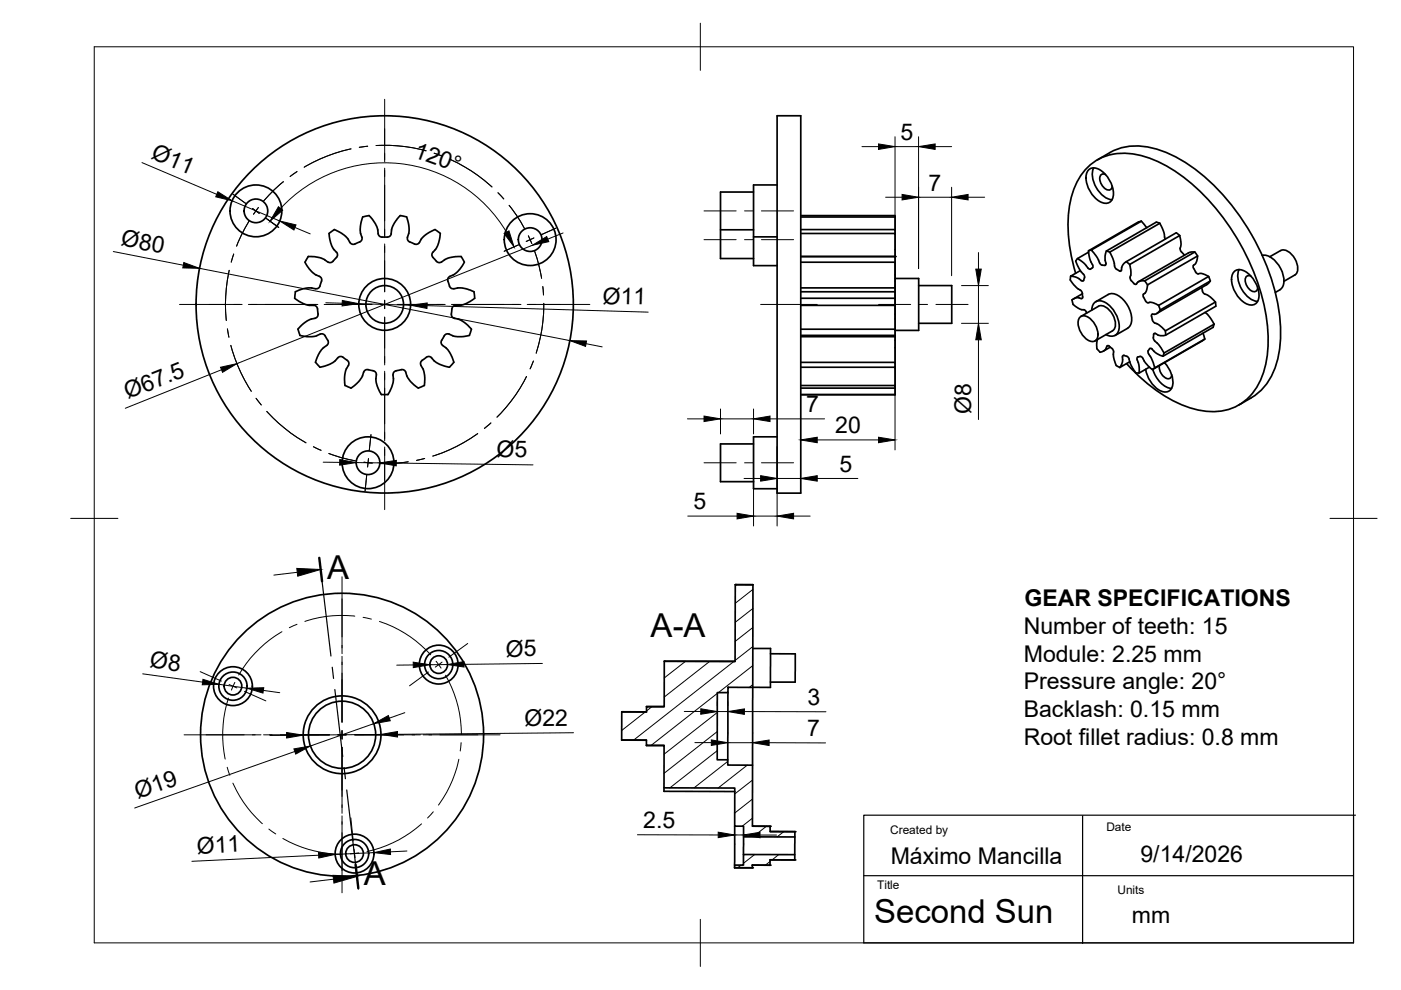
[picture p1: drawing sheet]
<svg xmlns="http://www.w3.org/2000/svg" width="297mm" height="210mm" viewBox="0 0 297 210" stroke-linecap="round" stroke-linejoin="round" font-family="sans-serif">
<!-- layer: Visible -->
<g fill="none" stroke="#000" stroke-width=".36">
<path d="M164.8 39.2h-5v17.1h5M164.8 24.5h5v80.1h-5zM230.9 35.9a2.61 2.61 0 0 1 3.4 1 5.4 5.4 0 0 1 1.5 5.4 1.71 1.71 0 0 1-2.6 .4 6.2 6.2 0 0 1-2.9-5.8zM231.9 35.6a5.6 5.6 0 0 0 2.4 6.2l1.5 .5M234.4 37a.9 .9 0 0 0-1.1 .2 .9 .9 0 0 0-.1 1.1l.4 .8a1.59 1.59 0 0 0 1.9 1.1l.3-.7M235.3 32.4l-2.7 1.5M235.3 32.4a13.3 13.3 0 0 1 11.8-.1 38.3 38.3 0 0 1 16.9 15.3 42.8 42.8 0 0 1 7.5 24.8 14.9 14.9 0 0 1-5 11.1l-3.8 2.4M68.2 59.6l-.3 .8a.87 .87 0 0 1-1 .8M70.9 48.7l2.1 1.2 .6 .6 .6 .9a1.03 1.03 0 0 0 1.6 .1l.5-.2M70.9 48.7l-.3 .2a1.34 1.34 0 0 0-.6 2l.5 1.6 .9 1a1.02 1.02 0 0 1-.4 1.5l-.2 .2a.93 .93 0 0 1-1.3 .4l-.8-.6-1.4-.5-1.9-.1-.2 .3a1.22 1.22 0 0 0 .1 1.9l1.1 1.3 1.3 .7a.79 .79 0 0 1 .5 1M78.3 45.7l1.4 1.9 .3 .8 .2 1.1a1.03 1.03 0 0 0 1.4 .8h.2a.9 .9 0 0 0 1.1-.8l.2-1.2 1-1.7a1.22 1.22 0 0 1 1.8-.7l.3 .1M78.3 45.7l-.4 .1a1.22 1.22 0 0 0-1.3 1.3l-.2 1.8 .3 1.4a.79 .79 0 0 1-.4 1"/>
<path d="M86.2 46l.5 2.5v.8l-.3 1a.79 .79 0 0 0 .5 1M86.9 51.3l.7 .3a.89 .89 0 0 0 1.3-.2l1-1.3 1.3-.9a1.22 1.22 0 0 1 1.9 .1l.3 .2-.4 2-.4 1-.8 1M91.8 53.5a1.02 1.02 0 0 0 .4 1.5l.2 .2a.87 .87 0 0 0 1.2 .3l1.6-.9 2.6-.2 .7 1.2M95 59.6l.2 .8a.87 .87 0 0 0 1 .8l.9-.2 1.6 .2 1.8 .7v.3a1.23 1.23 0 0 1-.8 1.7l-1.8 .8h-1.3a1.03 1.03 0 0 0-.8 1.3l-.1 .6M95.4 58.6a.79 .79 0 0 0-.4 1M98.4 55.6l-.8 1.4-.7 .7-.7 .5-.8 .4M152.8 48.7h7M159.8 40.7h-7v14.1h7M159.8 50.2h5M169.8 55.6h20v5.4M169.8 49.5h20v4.9h-20h20v1.2M169.8 48.7h20v.8"/>
<path d="M169.8 46h20v2.7M169.8 45.7h20v.3M189.8 59h5v11.1h-5M227 58.6a1.52 1.52 0 0 0 .5 1.6l.9 .9 .6 .4M228.1 58a30.2 30.2 0 0 1-.7-17 11.2 11.2 0 0 1 14.3-8.1 31 31 0 0 1 14.9 9.9 48.4 48.4 0 0 1 12.1 26.5 20.3 20.3 0 0 1-2.8 13.7 10.8 10.8 0 0 1-11.2 4.1 27.5 27.5 0 0 1-14.3-8.4l-1.5-1.6M228.4 54.8a1.02 1.02 0 0 0 .1 1.5l.8 1.4a1.15 1.15 0 0 1 .4 1.7M229 57.4l-2 1.2 1.3 .2 1.2 .8 .3-.2M230.8 53.5l-2.4 1.3 1.4 .9 .8 1.1M231.4 53l-.6 .2M234.5 55.8v.2l-.3 .3M234.6 53.2l.7 .3M238.8 55.5l.7 .6"/>
<path d="M242 46.9l-.6 .2-10.6 6.1 .2 1.5 .6 1.4a.59 .59 0 0 1-.2 .8 .59 .59 0 0 1-.8-.1M242.7 59.5l.6 .9M243.1 48.3l-1.1-1.4-10.6 6.1 .9 1.2 .6 .9a1.12 1.12 0 0 0 1.3 1.2M245.2 47.1l-10.6 6.1-.3 1.1 .2 1.5M245.2 47.1l.7 .2M246.9 50.3l.2 .4M250.1 49.9l.3 1.4-.1 1a.89 .89 0 0 0 .2 1.1M250.1 49.9l-10.6 6.2 .3 1.5-.2 1.2M250.1 49.9l-.7-.5-10.7 6.1-.8 1-.2 .9a1.43 1.43 0 0 1-1.5-1.7l-.9-2.2 10.6-6.2 .8 1.9 .2 1.1M250.5 53.4l.6 .7M253.1 56.9l-.1-.5 .5-.5 .4-1.6-10.6 6.1-.3 1.4-.6 .6M253.1 56.9l.4 .7"/>
<path d="M253.3 53.4l-1.3 .2-10.7 6.1M253.3 53.4l-10.6 6.2-1.2 .1-.6 .5a1.31 1.31 0 0 1-1.2-.9l-.1-.5M253.3 53.4l.6 .9M253.5 57.6l.6 .5M254 58.1l.8-.1 1.4 .6-10.6 6.2-.8-.5-.9-.2a.76 .76 0 0 1-1.2-.6l-.1-.2a.74 .74 0 0 1-.1-.9M256.3 58.6l.3 1M261.8 57.5a2.61 2.61 0 0 1 3.4 1 5.4 5.4 0 0 1 1.4 5.4 1.71 1.71 0 0 1-2.6 .4 6.2 6.2 0 0 1-2.8-5.8zM262.7 57.1a5.6 5.6 0 0 0 2.4 6.3l1.5 .5M265.2 58.6a.9 .9 0 0 0-1.1 .1 .9 .9 0 0 0 0 1.1l.3 .9a1.59 1.59 0 0 0 2 1l.3-.7M267.6 54.1a4.2 4.2 0 0 1 3.9 2.8 4.1 4.1 0 0 1 .3 4.2l-1.4 .9M269.2 54.4l2.3-1.3a2.29 2.29 0 0 1 2.7 1.2 3.6 3.6 0 0 1 .6 3.7l-2.6 1.6M62.5 63.2l2.2 1.4 .8 .1h1a1.03 1.03 0 0 1 .9 1.3v.3a.89 .89 0 0 1-.6 1.2l-1.2 .3-1.6 1.1a1.2 1.2 0 0 0-.5 1.9 .9 .9 0 0 0 1 .5h2l1.4-.5"/>
<path d="M62.6 61.9l-.1 1.3M66.9 61.2l-.9-.2-.9 .1-2.5 .8M67.8 77.9l2.2-.7 1-.6 .6-.8a1.02 1.02 0 0 1 1.6 .3l.2 .2a.88 .88 0 0 1 .5 1.2l-.6 1.2-.3 1.9a1.21 1.21 0 0 0 1.1 1.5l.3 .2 1.6-1.3 .8-1.1 .3-1M67.9 70.8a1.01 1.01 0 0 1 1.3 .9l.1 .2a.87 .87 0 0 1 0 1.3l-1.1 1-.9 1.5a1.21 1.21 0 0 0 .3 1.9l.2 .2M77.1 78.9a1.01 1.01 0 0 1 1.5-.4l.3 .1a.89 .89 0 0 1 .9 .9v1.8l1.1 2.4M95.2 70.8a1.01 1.01 0 0 0-1.3 .9l-.1 .2a.87 .87 0 0 0 0 1.3l.8 .5 .7 .9 .9 2.2M95.7 66.6a.79 .79 0 0 0 .6 .9l1.2 .3 1.6 1.1a1.22 1.22 0 0 1 .5 1.9 .95 .95 0 0 1-1 .5h-2l-1.4-.5M96.2 76.8l-.2 .3a1.21 1.21 0 0 1-1.9 .5l-1.6-.7-1-1.1a1.02 1.02 0 0 0-1.5 .3l-.3 .2a.92 .92 0 0 0-.5 1.2l.7 1.2 .2 1.9a1.21 1.21 0 0 1-1.1 1.6l-.3 .1-1.6-1.3-.8-1.1-.3-1a1.01 1.01 0 0 0-1.5-.4l-.2 .1a.89 .89 0 0 0-1 .9l.1 1.4-.6 1.7a1.19 1.19 0 0 1-1.6 1.1h-.3M169.8 76.8h20v1.1h-20M169.8 71.1h20v.3M169.8 69.8h20v1.3M169.8 63.2h20v1.5"/>
<path d="M169.8 61.9h20v1.3M169.8 64.7h20M169.8 71.4h20M169.8 61h20M189.8 71.4v5.4M189.8 64.7v5.1M189.8 77.9v3.8M189.8 61v.9M194.8 60.6h7v8h-7M228.9 67.4a1.47 1.47 0 0 1 2.3 .2 4 4 0 0 1 1.3 4.4 1.47 1.47 0 0 1-2.3-.2 4 4 0 0 1-1.3-4.4zM229.1 61.5a1.83 1.83 0 0 1 .3 1.8h-.2M229.2 63.3l-.6-.2-.8 .2a.57 .57 0 0 0-.4 .9l.1 .3 .5 .4 1.4 .8a.75 .75 0 0 1 .9 .5"/>
<path d="M229.5 62.3l-1.9 1.1M230.3 66.2l.1 .2M231.5 65.7a1.77 1.77 0 0 1 .9-1.8 1.77 1.77 0 0 1 2 .3 6.2 6.2 0 0 1 2.8 5.7 1.69 1.69 0 0 1-2.7 1M232.3 64l2.7-1.6a2.79 2.79 0 0 1 3.1 1.1 5.5 5.5 0 0 1 1.6 5.3l-.6 .8M232.7 72l-.2 1.1a1.37 1.37 0 0 0 .8 1.6l.9-.5 .5-.8M232.9 65l-3.7 2.1M232.9 64.9a2.29 2.29 0 0 1 2.6 1.2 3.6 3.6 0 0 1 .7 3.8l-4 2.4M234.7 73.4l.1-.1a1.63 1.63 0 0 1 1.3 2.1l.2 1.2a1.67 1.67 0 0 0 1.1 1.3M235.4 73.6l-1.4 .8M238.3 75.4l.4 .1a.82 .82 0 0 1 .7 .7M238.3 75.4l-.3 .1v1.3l-.6 1.1 2.1-1.2M239.1 69.6l-2.6 1.5"/>
<path d="M239.4 76.2l.1 .5M239.5 76.7l.6 1.2 .7 1.2M240.8 79.1h.7M244.4 66.6l-.3 .2v.3M244.4 78.3a5.9 5.9 0 0 0 3.5 4l.5 .1M244.6 70.9v.9l.3 .5M244.8 78l-.5 .4M245.2 66.5l10.7-6.2 .7-.7-10.6 6.1-.7 .8-.5 .1h-.4M245.6 64.7l.4 1M245.8 77.5a2.62 2.62 0 0 0 1.8 2.8 .76 .76 0 0 0 .8-.8M246.8 74.8l-.2 .7M246.8 76.9l.2 .1"/>
<path d="M246.9 76.9a5.6 5.6 0 0 1 1.6 5.3 1.75 1.75 0 0 1-2.8 .5 6.5 6.5 0 0 1-2.8-4.4M247.1 70.1l.1 .9M254.8 61a1.35 1.35 0 0 0 1.1 1.5l1.8 1.5M255.1 70.6l.3 1.3M255.4 71.9l-10.6 6.1-.3-1.1-.6-1.3a1.13 1.13 0 0 1-.5-1.2l.3-.5M255.4 71.9l-11.1 6.5-1.2-1.2-.8-1.2a.69 .69 0 0 0-.6-.4 .69 .69 0 0 0-.6 .4l.4 1.9v1.2l2.2-1.3M255.5 66.2l.9 .9 1 1.6M257.2 69.4l-10.6 6.1-1.5-.6-1-1h-.4M257.4 68.7l-10.6 6.2-1.1-1.8-.8-.8M257.4 68.7l-.2 .7M257.7 64l-10.6 6.2-1.8-1.5a1.4 1.4 0 0 1-1.2-1.6M257.7 64l.1 .9-10.6 6.1-1.1 .2-1.3-.5-.2 .2"/>
<path d="M159.8 94.1h-7v8h7M164.8 92.6h-5v11h5M169.8 83.7h20h-20M169.8 82.3h20v1.4M169.8 81.7h20v.6M155.9 124h3.7v21.7h-5.3v1.1h-2.2v14.3h2.2v1.1h5.3l-.1 13h3.8v1.1h5.2v1.2l-10.9-.1v-2.2h-1.8v-8.1l-15-.1v-9h-3.7v-1.1h-5.3v-5.9h5.3v-1.2h3.7v-9.6h15.1zM155.9 124h3.7M159.6 137.5h3.8v3.5l-.1 4.7h-3.7M159.6 124h.1M163.4 138.6h5.2v3.5v2.5h-5.3M131.8 156.9h5.3M137.1 158v.1"/>
<path d="M137.1 158.1h3.7M137.1 150.9l-5.3 .1M140.8 149.8h-3.7M140.8 140.2h15.1M154.3 146.8v14.3M159.6 145.7v16.5M140.8 167v.8h15M155.8 175.2l-.1 8.2M157.6 177.4v3.8M159.5 175.2h3.8M163.3 176.3h5.2M168.5 177.5v3.7"/>
<path d="M155.7 184h.1M155.7 184h3.8M157.6 181.2h10.9v1.1h-5.2v1.1h-3.8v.6h-3.8v-.6h1.9zM159.5 183.4h3.8M163.3 182.3h5.2"/>
<circle cx="54.3" cy="44.7" r="2.51"/>
<circle cx="54.3" cy="44.7" r="5.5"/>
<circle cx="112.4" cy="50.8" r="2.51"/>
<circle cx="112.4" cy="50.8" r="5.5"/>
<circle cx="81.6" cy="64.5" r="5.5"/>
<circle cx="81.6" cy="64.5" r="4"/>
<circle cx="81.6" cy="64.5" r="40"/>
<circle cx="78" cy="98.1" r="2.51"/>
<circle cx="78" cy="98.1" r="5.5"/>
<circle cx="49.4" cy="145.5" r="4.1"/>
<circle cx="49.4" cy="145.5" r="3"/>
<circle cx="49.4" cy="145.5" r="1.87"/>
<circle cx="72.5" cy="155.8" r="30"/>
<circle cx="72.5" cy="155.8" r="7.1"/>
<circle cx="72.5" cy="155.8" r="8.2"/>
<circle cx="93" cy="140.9" r="4.1"/>
<circle cx="93" cy="140.9" r="3"/>
<circle cx="93" cy="140.9" r="1.87"/>
<circle cx="75.2" cy="181" r="4.1"/>
<circle cx="75.2" cy="181" r="3"/>
<circle cx="75.2" cy="181" r="1.87"/>
</g>
<g fill="#000">
<circle cx="189.8" cy="54.4" r=".18"/>
<circle cx="155.9" cy="124" r=".18"/>
<circle cx="140.8" cy="140.2" r=".18"/>
<circle cx="163.3" cy="175.2" r=".18"/>
<circle cx="168.5" cy="176.3" r=".18"/>
<circle cx="159.5" cy="184" r=".18"/>
<circle cx="163.3" cy="183.4" r=".18"/>
<circle cx="168.5" cy="182.3" r=".18"/>
</g>
<!-- layer: BORDER -->
<path d="M20 9.9h267v190h-267zM148.5 4.9v10M15 109.9h10M282 109.9h10M148.5 194.9v10" fill="none" stroke="#000" stroke-width=".21"/>
<!-- layer: FD_Dimensions -->
<g fill="none" stroke="#000" stroke-width=".21">
<path d="M30.1 34.5l15.9 6.7M182.8 31.1h3.5M189.8 29v66.4M189.8 31.1h5M194.8 29v28M198.3 31.1h3.5M201.8 39.7v18.8M24 53.3l14.9 2.9M42.3 56.9l78.5 15.3M49.2 42.6l10.1 4.3M56.7 46.5l2.2 1.6M59.5 44.2a30 30 0 0 1 47.9 5"/>
<path d="M62.5 48.2l3.3 1.4M112.9 52l-62.7 25.1M119.4 49.4l-3.3 1.3M187.8 41.8h3.5M194.8 41.8h7M205.3 41.8h3.5M207.5 53.5v3.6M47 78.4l-20.4 8.2M69.1 64.2l3.5 .1M76.1 64.4l11 .3M90.6 64.8l46.8 1.4M124.2 72.9l3.5 .6"/>
<path d="M203.9 68.6h5.6M203.9 60.6h5.6M207.5 60.6v8M207.5 72v17M68.5 98h3.5M75.5 98.1h5M84 98.2l29 .4M145.8 88.8h3.5M152.8 86.7v5.3M152.8 88.8h7M159.8 86.7v5.3M159.8 94.7v16.8"/>
<path d="M163.3 88.8h11.5M164.8 94.7v16.8M173.3 93.3h13M145.8 109.4h10.5M157.8 101.4h3.5M159.8 109.4h5M164.8 101.4h5M168.3 109.4h3.5M173.3 101.4h8.6M30.2 142.9l12.8 1.7M46.4 145.1l6 .8M55.8 146.4l3.5 .5"/>
<path d="M60.8 155.9h-3.5M62.5 159.3l-33.9 12M79.2 153.4l-13.4 4.8M80.8 155.7l-16.5 .2M85.8 151.1l-3.3 1.2M87.6 141h-3.5M94.9 140.9h-3.8M115 140.7l-16.6 .2M121.6 155.4l-37.3 .3M145.1 150.8h3.5M147.3 157.5h3.5M152.1 148.8v.8"/>
<path d="M152.1 150.9h2.2M154.3 157.5h5.3M154.3 148.8v.8M154.3 155.4v.1M157.8 150.9h17.3M159.6 155.4v.1M163.1 157.5h11.9M135.1 177h17.2M155.8 178.9v.2M155.8 177h1.8M157.6 178.6v.5M161.1 177.1h3.5"/>
<path d="M67.5 181.3l-26.8 1.3M79.3 180.8l-8.2 .4M86.3 180.4l-3.5 .2"/>
</g>
<g fill="#000" stroke="#000" stroke-width=".21">
<path d="M186.3 30.5l3.5 .6-3.5 .6zM194.8 31.1l3.5-.6v1.2zM39 55.7l3.3 1.2-3.5-.1zM46.2 40.7l3 1.9-3.5-.9zM59 43.8l.9 .8-2.6 2.3zM59.3 46.9l3.5 .8-.5 1.1zM106.9 49.5l1-.5 1.1 3.3zM112.9 52l3-1.8 .5 1zM191.3 41.2l3.5 .6-3.5 .6zM201.8 41.8l3.5-.6v1.2zM206.9 57.1h1.1l-.5 3.5zM46.8 77.9l3.4-.8-3 1.8z"/>
<path d="M72.6 63.7l3.5 .7-3.6 .5zM87.1 64.7l3.5-.5-.1 1.2zM120.8 72.2l3.6 .1-.3 1.1zM207.5 68.6l.5 3.4h-1.1zM72 97.4l3.5 .7-3.5 .5zM80.5 98.1l3.5-.5v1.2zM149.3 88.2l3.5 .6-3.5 .6zM159.8 88.8l3.5-.6v1.2zM169.8 93.3l3.5-.6v1.2zM186.3 92.7l3.5 .6-3.5 .6zM156.3 108.8l3.5 .6-3.5 .6zM161.3 100.9l3.5 .5-3.5 .6z"/>
<path d="M164.8 109.4l3.5-.6v1.2zM169.8 101.4l3.5-.5v1.1zM43 144l3.4 1.1-3.5 .1zM52.4 145.9l3.5-.1-.1 1.2zM60.8 155.3l3.5 .6-3.5 .6zM62.3 158.8l3.5-.6-3.1 1.7zM79.2 153.4l3.1-1.7 .4 1.1zM80.8 155.7l3.5-.6v1.2zM87.6 140.4l3.5 .5-3.5 .7zM94.9 140.9l3.5-.6v1.1zM148.6 150.3l3.5 .6-3.5 .5zM150.8 156.9l3.5 .6-3.5 .5z"/>
<path d="M154.3 150.9l3.5-.6v1.2zM159.6 157.5l3.5-.6v1.2zM152.3 176.4l3.5 .6-3.5 .6zM157.6 177l3.5-.5v1.1zM67.5 180.8l3.6 .4-3.5 .7zM79.3 180.8l3.5-.8v1.2z"/>
</g>
<!-- layer: Smart Centers -->
<g fill="none" stroke="#000" stroke-width=".21">
<path d="M60.1 38.5l-1.9 1.7-2.3 2.4M63 36.4l-1.5 1M74.4 31.6a33.4 33.4 0 0 0-9.9 3.8M78 31l-1.8 .2M79.7 30.9l1.2-.1a33.3 33.3 0 0 1 9.4 1.2M81.6 21.1v13.2M81.6 35.7v14.7M92.1 32.5l1.6 .6M95.4 33.8a32.7 32.7 0 0 1 8.9 5.8M48.6 57.3a33.6 33.6 0 0 0-.6 10.7M49.4 41.2l2.7 1.9M49.6 53.9l-.6 1.7"/>
<path d="M52.8 46.9l-1.6 3-1 2.3M53.5 44.2l1.5 1M54.8 44l-1.1 1.4M56.4 46.3l2.7 1.9M81.6 51.7v10.2M105.6 40.9l1.2 1.3M107.9 43.5l1.6 2.1 1.7 2.8M109.9 51.9l-3 1.4M112 50l.8 1.6M113.2 50.5l-1.6 .7M113.4 53.3l.9 3.2 .5 2.5M117.9 48.4l-3.1 1.3"/>
<path d="M149.3 50.8h6.8M149.3 44.7h6.8M157.9 50.8h1.8M157.9 44.7h1.8M161.4 50.8h6.9M161.4 44.7h6.9M38.1 64.6h13.2M48.2 69.7l.3 1.8M48.9 73.2l.4 1.2a34.4 34.4 0 0 0 4 8.6M52.7 64.6h14.7M68.7 64.6h10.2M80.7 64.6h1.7"/>
<path d="M81.6 63.7v1.7M81.6 67.2v10.2M81.6 78.7v14.7M84.2 64.6h10.2M95.7 64.6h14.7M111.6 79.8l-.5 1a33.2 33.2 0 0 1-5.7 7.6M111.8 64.6h13.3M113.1 76.6l-.7 1.6M115.1 60.8l.1 1.7M115.3 64.3a33.3 33.3 0 0 1-1.6 10.6M161.3 64.6h12M186.3 64.6h6.8"/>
<path d="M194.9 64.6h1.8M198.4 64.6h6.9M54.3 84.4l1.1 1.5M56.6 87.2a34.1 34.1 0 0 0 8.3 6.7M66.4 94.7l1.7 .8M69.7 96.2l2.4 .8 3.3 .7M77.2 98l1.7 .2M78.1 97.2l-.2 1.8M78.7 92.2l-.4 3.3M81.6 94.8v13.2M86.6 97.9l-2.5 .3-3.4 .1M90 97.2l-1.7 .4"/>
<path d="M101.3 91.9a32.8 32.8 0 0 1-9.5 4.8M104.1 89.7l-1.4 1.1M149.3 98.1h6.8M157.9 98.1h1.8M161.4 98.1h6.9M77.7 100.8l-.3 3.3M59.8 133.9a25.5 25.5 0 0 0-9.2 9.2M63 132.4l-1.7 .7M72.5 122.3v16.3M72.5 139.2v13.9M75.2 130.6a24.6 24.6 0 0 0-10.6 1.2M77 130.9l1.7 .4"/>
<path d="M80.5 131.8a25.3 25.3 0 0 1 10.8 7M99.2 136.4l-4 2.9M39 155.8h16.3M42.4 142.4l4.5 2M48.4 148a25.3 25.3 0 0 0-.6 12.9M48.6 145.1l1.6 .8M49.8 144.7l-.7 1.6M51.8 146.6l4.6 2M55.9 155.8h13.9M71.6 155.8h1.8M72.5 154.9v1.8M72.5 158.5v13.9"/>
<path d="M75.2 155.8h14M89.7 155.8h16.3M90.8 142.5l-4 2.9M92.5 140.2l1 1.4M93.7 140.4l-1.4 1M94.5 143.2a25.2 25.2 0 0 1 3.3 12.5M97.8 157.5l-.2 1.7M48.2 162.7l.5 1.7M49.4 166a25 25 0 0 0 6.2 8.6M57 175.8l1.5 1M60 177.8a25.3 25.3 0 0 0 12.5 3.3M72.5 173v16.3"/>
<path d="M74.4 173.4l.5 4.9M89.4 174.7a25 25 0 0 1-11.6 5.8M91.9 172.1l-1.2 1.3M97.3 161a24.8 24.8 0 0 1-4.3 9.7M75.1 180.1l.2 1.8M75.4 183.6l.6 4.9M76.1 180.8l-1.8 .2"/>
</g>
<!-- layer: TITLEBLOCK -->
<path d="M229.5 173v27M287 172.8v27.1h-103.9v-27.1h104.3M183.1 185.7h103.8" fill="none" stroke="#000" stroke-width=".25"/>
<!-- layer: Hatching -->
<g fill="none" stroke="#000" stroke-width=".21">
<path d="M159.6 133l-3.7 3M159.6 137.1l-3.7 2.9M159.6 125l-3.7 2.9M159.6 129l-3.7 2.9M136.8 151l-5 3.9M138.2 149.8l-1.1 .9M145.3 140.2l-4.5 3.5M150.5 140.2l-9.7 7.6M152.1 155.1l-11.3 8.8M152.1 159.2l-10.1 7.9M152.1 147l-14.1 11M152.1 151.1l-11.3 8.8"/>
<path d="M155.6 140.3l-21.2 16.6M159.6 141.1l-7.3 5.8M159.6 145.2l-.7 .5M154.3 161.4l-7.2 5.7M158.4 162.2l-6.1 4.9M159.5 169.4l-3.7 3M159.5 173.5l-2.1 1.7M159.6 165.4l-3.8 2.9M162.5 175.2l-2.9 2.2M166.2 176.3l-1.4 1.1M157.1 183.4l-.7 .6M160 181.2l-2.4 1.8"/>
<path d="M163.3 182.7l-1 .7M165.1 181.2l-1.4 1.1"/>
</g>
<!-- layer: Section Lines -->
<path d="M67.7 118.3l.6 4.9M75.4 183.3l.6 5" fill="none" stroke="#000" stroke-width=".51"/>
<path d="M68.3 123.2l1.9 15.9M70.4 141.5l.3 2.3M71 146.2l1.7 14.2M73 162.7l.2 2.4M73.5 167.5l1.9 15.8" fill="none" stroke="#000" stroke-width=".25"/>
<path d="M63 121.3l-4.9 .6M70.7 186.4l-5 .6" fill="none" stroke="#000" stroke-width=".21"/>
<path d="M62.9 120.5l5.1 .2-4.9 1.5zM70.6 185.6l5.1 .2-4.9 1.4z" fill="#000" stroke="#000" stroke-width=".21"/>
<g font-size="7">
<text x="69.4" y="122.8">A</text>
<text x="137.9" y="135.1">A-A</text>
<text x="77.2" y="187.6">A</text>
<text x="185.3" y="195.7">Second Sun</text>
</g>
<g font-size="4.9">
<text x="190.9" y="29.6">5</text>
<text x="31.8" y="33.5" transform="rotate(23 31.8 33.5)">Ø11</text>
<text x="87.5" y="33.2" transform="rotate(20 87.5 33.2)">120°</text>
<text x="196.9" y="40.4">7</text>
<text x="25.5" y="52" transform="rotate(11 25.5 52)">Ø80</text>
<text x="127.7" y="64.4" transform="rotate(2 127.7 64.4)">Ø11</text>
<text x="27.1" y="84.7" transform="rotate(-22 27.1 84.7)">Ø67.5</text>
<text x="170.9" y="87.4">7</text>
<text x="205.9" y="87.7" transform="rotate(-90 205.9 87.7)">Ø8</text>
<text x="177.1" y="91.8">20</text>
<text x="105.3" y="96.9" transform="rotate(1 105.3 96.9)">Ø5</text>
<text x="178" y="100">5</text>
<text x="147" y="108">5</text>
<text x="217.2" y="128.6">GEAR SPECIFICATIONS</text>
<text x="217" y="134.5">Number of teeth: 15</text>
<text x="31.6" y="141.5" transform="rotate(8 31.6 141.5)">Ø8</text>
<text x="107.3" y="139.2" transform="rotate(-1 107.3 139.2)">Ø5</text>
<text x="217.1" y="140.3">Module: 2.25 mm</text>
<text x="171.2" y="149.5">3</text>
<text x="217" y="146.2">Pressure angle: 20°</text>
<text x="111.2" y="153.9" transform="rotate(-1 111.2 153.9)">Ø22</text>
<text x="217.1" y="152">Backlash: 0.15 mm</text>
<text x="171.1" y="156.1">7</text>
<text x="217" y="157.9">Root fillet radius: 0.8 mm</text>
<text x="29.2" y="169.5" transform="rotate(-19 29.2 169.5)">Ø19</text>
<text x="136.4" y="175.5">2.5</text>
<text x="41.8" y="181" transform="rotate(-3 41.8 181)">Ø11</text>
<text x="188.8" y="183.1">Máximo Mancilla</text>
<text x="241.8" y="182.7">9/14/2026</text>
<text x="240" y="195.7">mm</text>
</g>
<g font-size="2.5">
<text x="188.7" y="176.8">Created by</text>
<text x="234.6" y="176.3">Date</text>
<text x="186" y="188.6">Title</text>
<text x="236.9" y="189.6">Units</text>
</g>
</svg>
